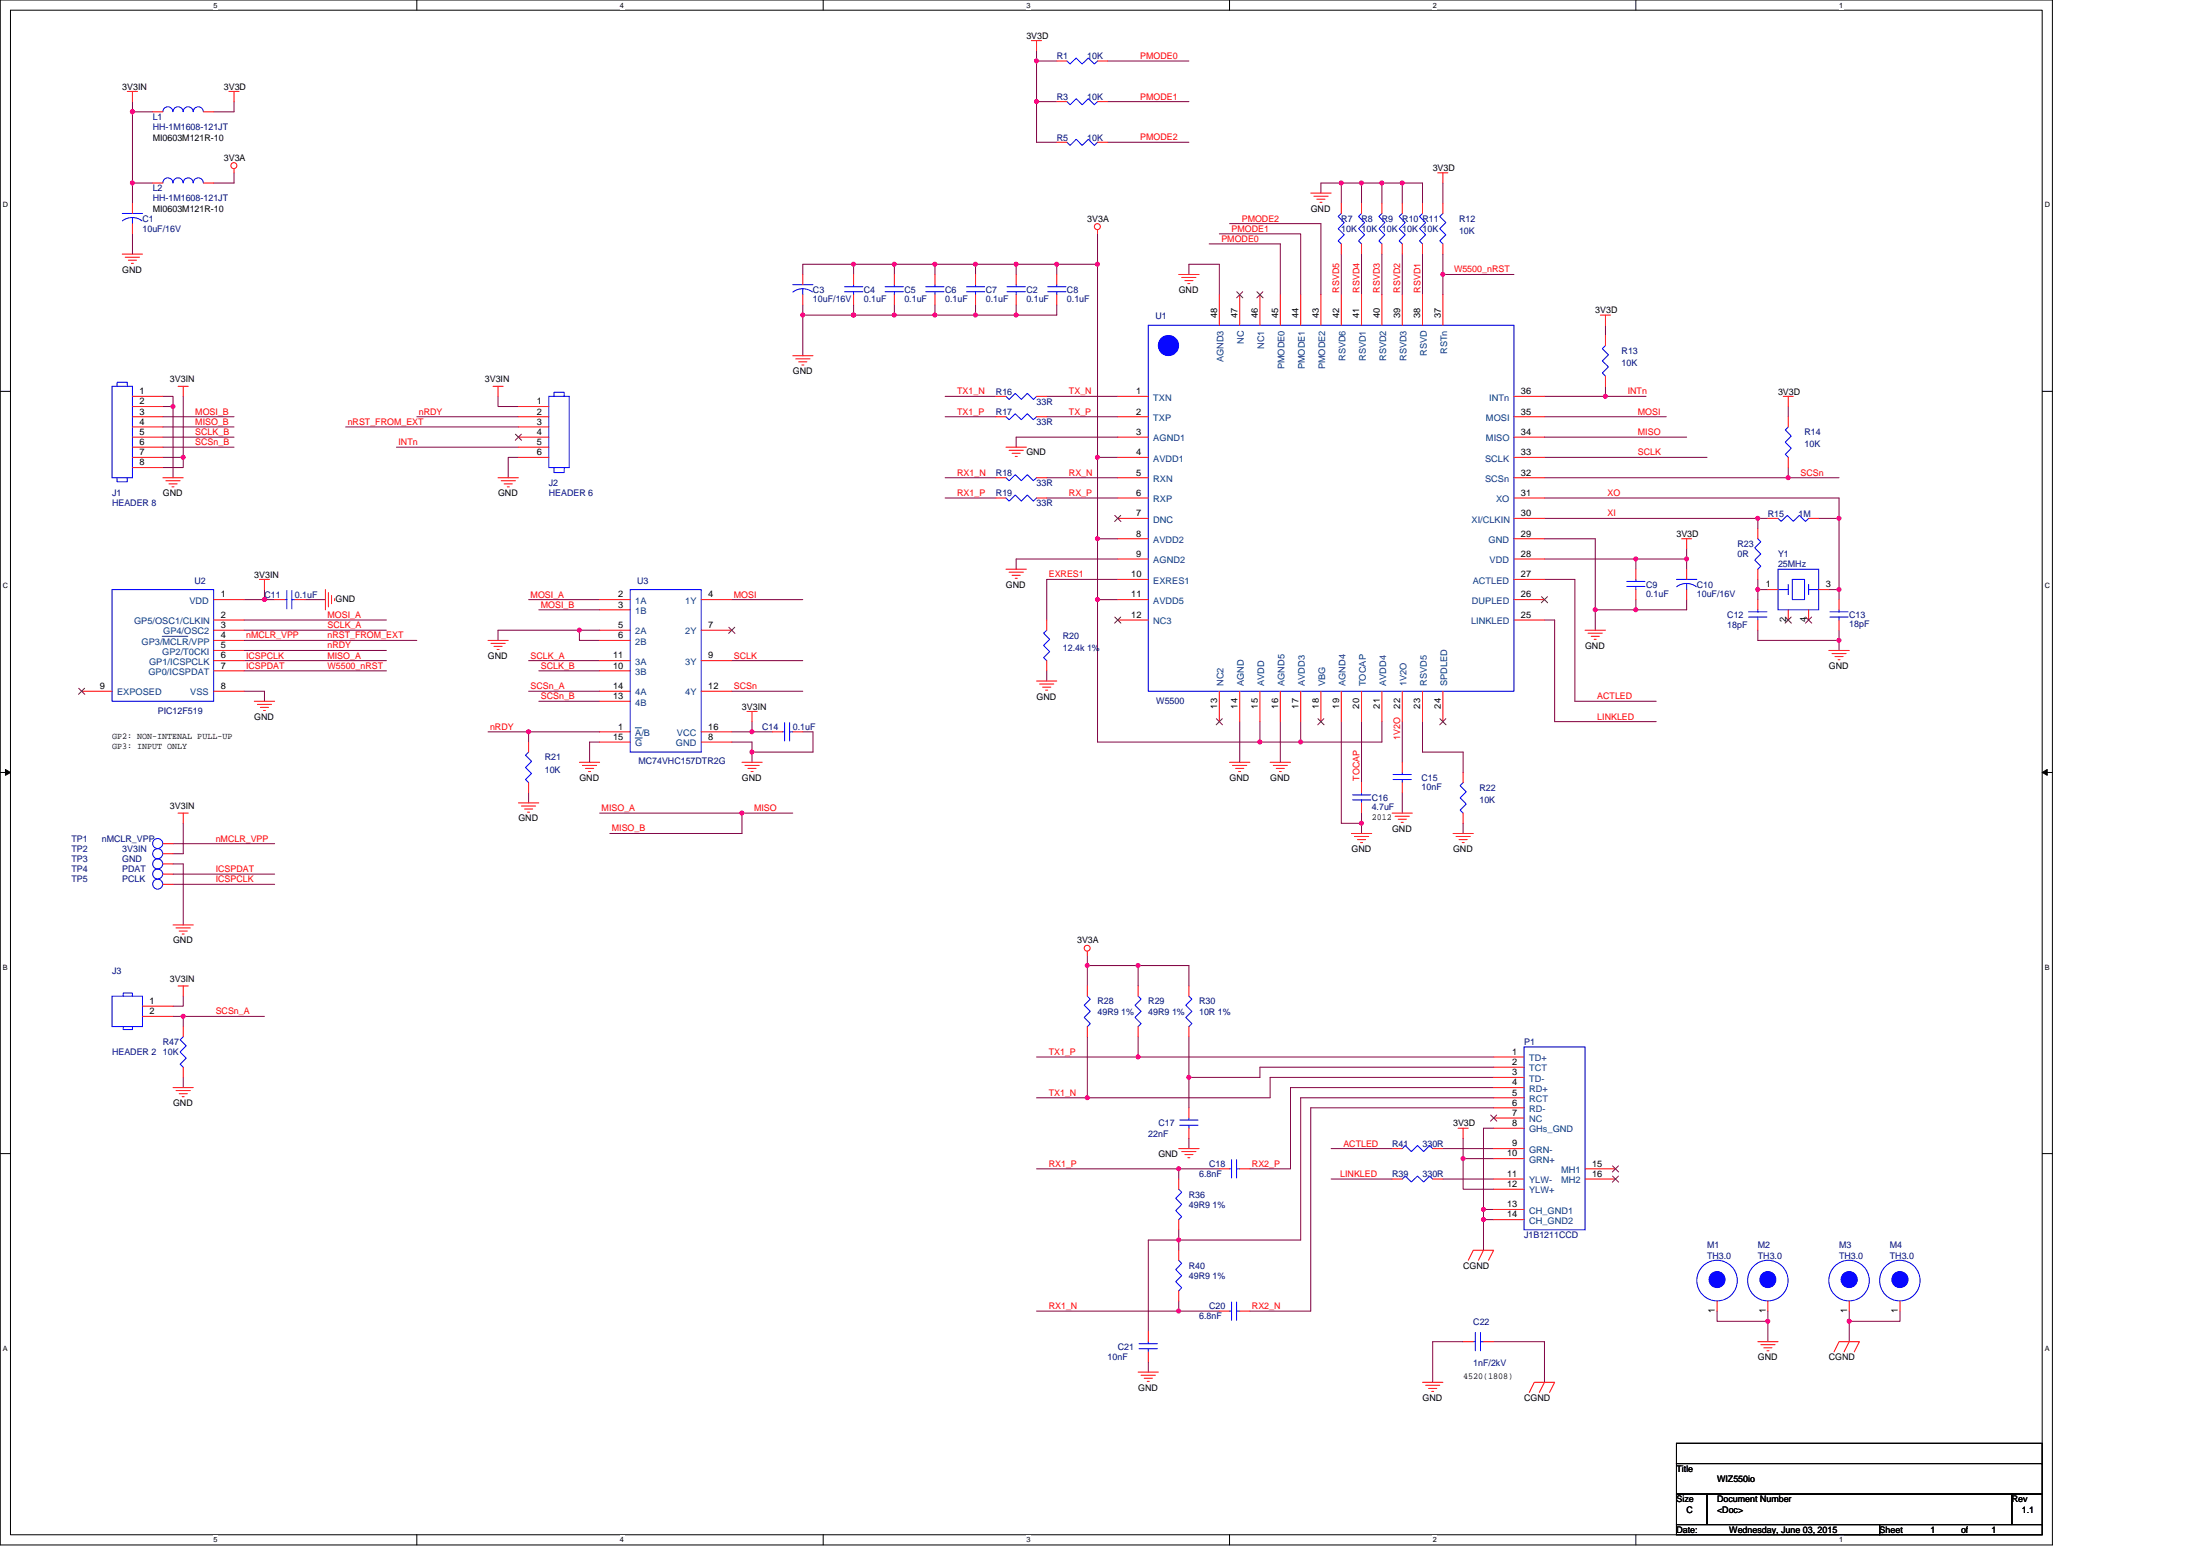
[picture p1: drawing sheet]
<svg xmlns="http://www.w3.org/2000/svg" width="297mm" height="210mm" viewBox="0 0 297 210" stroke-linecap="round" stroke-linejoin="round" font-family="sans-serif">
<path d="M0 0h277.1v208.5h-277.1zM1.4 1.4h274.3v205.7h-274.3z" fill="none" stroke="#000" stroke-width=".14"/>
<g fill="#fff">
<path d="M28.8 .1h.6v1.1h-.6z"/>
<path d="M28.8 207.3h.6v1.1h-.6z"/>
</g>
<path d="M56.3 0v1.4M56.3 207.1v1.4" fill="none" stroke="#000" stroke-width=".14"/>
<g fill="#fff">
<path d="M83.7 .1h.6v1.1h-.6z"/>
<path d="M83.7 207.3h.6v1.1h-.6z"/>
</g>
<path d="M111.1 0v1.4M111.1 207.1v1.4" fill="none" stroke="#000" stroke-width=".14"/>
<g fill="#fff">
<path d="M138.6 .1h.5v1.1h-.5z"/>
<path d="M138.6 207.3h.5v1.1h-.5z"/>
</g>
<path d="M166 0v1.4M166 207.1v1.4" fill="none" stroke="#000" stroke-width=".14"/>
<g fill="#fff">
<path d="M193.4 .1h.6v1.1h-.6z"/>
<path d="M193.4 207.3h.6v1.1h-.6z"/>
</g>
<path d="M220.9 0v1.4M220.9 207.1v1.4" fill="none" stroke="#000" stroke-width=".14"/>
<g fill="#fff">
<path d="M248.3 .1h.6v1.1h-.6z"/>
<path d="M248.3 207.3h.6v1.1h-.6z"/>
<path d="M.4 27.1h.7v1.1h-.7z"/>
<path d="M276.1 27.1h.7v1.1h-.7z"/>
<path d="M.4 78.5h.7v1.1h-.7z"/>
<path d="M276.1 78.5h.7v1.1h-.7z"/>
</g>
<path d="M0 52.8h1.4M275.7 52.8h1.4" fill="none" stroke="#000" stroke-width=".14"/>
<g fill="#fff">
<path d="M.4 130h.7v1.1h-.7z"/>
<path d="M276.1 130h.7v1.1h-.7z"/>
</g>
<path d="M0 104.2h1.4M275.7 104.2h1.4" fill="none" stroke="#000" stroke-width=".14"/>
<path d="M.7 103.8l.7 .4-.7 .4zM275.7 104.2l.7-.4v.8z" fill="#000" stroke="#000" stroke-width=".14"/>
<g fill="#fff">
<path d="M.4 181.4h.7v1.1h-.7z"/>
<path d="M276.1 181.4h.7v1.1h-.7z"/>
</g>
<path d="M0 155.7h1.4M275.7 155.7h1.4M226.4 194.8h49.3v2.7h-49.3zM226.4 197.5h49.3v4.1h-49.3zM226.4 201.6h4.1v4.1h-4.1zM226.4 205.7h27.4v1.4h-27.4zM230.5 201.6h41.1v4.1h-41.1zM253.8 205.7h21.9v1.4h-21.9zM271.6 201.6h4.1v4.1h-4.1z" fill="none" stroke="#000" stroke-width=".14"/>
<g fill="none" stroke="#800040" stroke-width=".14">
<path d="M17.9 13.7v1.4M17.9 15.1v9.6M17.9 15.1h2.7M31.6 13.7v1.4h-2.8M140 8.2h2.7M140 13.7h2.7M140 13.7v5.5h2.7M140 6.9v6.8M149.5 8.2h11M149.5 13.7h11M149.5 19.2h11M17.9 24.7v2.7"/>
<path d="M17.9 31.6v2.7M17.9 24.7h2.7M31.6 23.3v1.4h-2.8M115.2 35.7h-6.8v1.3M115.2 35.7v1.3M115.2 35.7h5.6M120.8 35.7v1.3M120.8 35.7h5.4M126.2 35.7v1.3M126.2 35.7h5.5M131.7 35.7v1.3M131.7 35.7h5.5"/>
<path d="M137.2 35.7v1.3M137.2 35.7h5.5M142.7 35.7h5.5M142.7 35.7v1.3M148.2 35.7v26M148.2 31.6v4.1M160.5 37v-1.3h4.1v4.1M163.3 32.9h9.6v6.9M164.6 31.6h11v8.2M166 30.2h12.3v9.6M181.1 24.7h2.7M181.1 24.7h-2.8v1.4"/>
<path d="M181.1 34.3v5.5M181.1 24.7v2.7M183.8 24.7h2.8M183.8 34.3v5.5M183.8 24.7v2.7M186.6 24.7h2.7M186.6 34.3v5.5M186.6 24.7v2.7M189.3 24.7h2.8v2.7M189.3 34.3v5.5M189.3 24.7v2.7M192.1 34.3v5.5"/>
<path d="M194.8 34.3v2.7M194.8 37h9.6M194.8 37v2.8M194.8 24.7v2.7M22 53.5h1.4v1.4M22 59h9.6M22 57.6h9.6M22 56.2h9.6M22 54.9h1.4M23.4 54.9v9.6M24.7 53.5v8.2M46.7 57.6h23.3"/>
<path d="M56.3 56.2h13.7M67.2 53.5v1.4h2.8M108.4 42.5h6.8M108.4 42.5v5.5M108.4 41.1v1.4M115.2 41.1v1.4M115.2 42.5h5.6M120.8 41.1v1.4M120.8 42.5h5.4M126.2 41.1v1.4M126.2 42.5h5.5M127.6 53.5h6.9"/>
<path d="M127.6 56.2h6.9M131.7 41.1v1.4M131.7 42.5h5.5M137.2 41.1v1.4M141.3 53.5h9.6M141.3 56.2h9.6M142.7 41.1v1.4h-5.5M150.9 59h-13.7v1.3M208.5 56.2h16.5M208.5 53.5h8.3M208.5 59h19.2M216.8 53.5h5.4"/>
<path d="M216.8 43.9v1.4M216.8 52.1v1.4M241.4 54.9v1.3M22 61.7h2.7M22 60.3h9.6M24.7 61.7v1.4h-2.7M35.7 79.6v1.3M53.5 60.3h16.5M70 61.7h-1.4v2.8M127.6 64.5h6.9M127.6 67.2h6.9M141.3 67.2h9.6"/>
<path d="M141.3 64.5h9.6M148.2 61.7v11M148.2 61.7h2.7M148.2 72.7h2.7M148.2 72.7v8.2M150.9 78.2h-9.6v5.5M150.9 75.4h-13.7v1.4M208.5 67.2h39.8v2.8M208.5 61.7h22M208.5 70h28.8v1.3M208.5 75.4h12.4M208.5 64.5h32.9"/>
<path d="M208.5 72.7h6.9v9.6M208.5 78.2h4.1v16.4h11M220.9 75.4v1.4M220.9 75.4h6.8M227.7 75.4v1.4M227.7 74.1v1.3M237.3 70h1.4M237.3 79.6v1.3M237.3 79.6h1.4M237.3 78.2v1.4M241.4 64.5h6.9M241.4 63.1v1.4"/>
<path d="M245.6 70h2.7M246.9 79.6h1.4M248.3 79.6v1.3M248.3 70v9.6M33 93.3h2.7v1.3M33 80.9h2.7M33 86.4h23.3M33 83.7h19.2M33 85h19.2M33 87.8h19.2M33 90.5h19.2M33 89.2h19.2"/>
<path d="M35.7 80.9h1.4M41.2 80.9h2.7M65.9 98.8h5.5v1.3M71.4 89.2h9.6M71.4 80.9h9.6M71.4 98.8h9.6M71.4 93.3h9.6M72.7 82.3h8.3M72.7 90.5h8.3M72.7 94.6h8.3M78.2 85h2.8M81 86.4h-2.8v-1.4h-11v1.4"/>
<path d="M98.8 98.8h2.7M98.8 80.9h9.6M98.8 89.2h9.6M98.8 93.3h9.6M101.5 98.8h2.8M101.5 97.4v1.4M108.4 98.8h1.4v2.7h-8.3M141.3 90.5v1.4M148.2 80.9v19.2h21.9M148.2 80.9h2.7M167.4 97.4v5.5M170.1 97.4v2.7"/>
<path d="M172.9 97.4v5.5M175.6 97.4v2.7M181.1 97.4v13.7h2.7M183.8 97.4v8.2M186.6 97.4v2.7h-11M189.3 97.4v5.5M192.1 97.4v4.1h5.4v2.7M208.5 83.7h1.4v13.7h13.7M215.4 82.3h5.5M215.4 82.3v2.7M220.9 80.9v1.4M227.7 80.9v1.4h-6.8"/>
<path d="M237.3 85v1.4h11M248.3 85v2.8M23.4 119.3h13.7M23.4 116.6h1.3v8.2M23.4 113.9h13.7M23.4 118h13.7M24.7 111.1v4.1h-1.3M71.4 107v1.4M81 100.1h-1.4v2.8M81 109.7h19.2M98.8 100.1h2.7v1.4M100.2 109.7v2.8h-17.9"/>
<path d="M100.2 109.7h6.8M101.5 101.5v1.4M170.1 100.1h5.5M183.8 109.7v1.4M183.8 111.1v1.4M189.3 107v2.7M197.5 111.1v1.4M23.4 137.2h1.3M24.7 137.2v1.3M24.7 137.2h11M24.7 134.4v1.4h-1.3M146.8 128.9v1.4"/>
<path d="M146.8 139.9v8.2M146.8 130.3v2.8M146.8 130.3h6.9M153.7 139.9v2.7M153.7 130.3v2.8M153.7 130.3h6.8v2.8M160.5 139.9v5.5M24.7 145.4v1.4M140 148.1h6.8M140 142.6h13.7M140 157.7h19.1M153.7 142.6h48"/>
<path d="M159.1 157.7h5.5M159.1 157.7v1.4M160.5 145.4v4.1M160.5 153.6v1.4M179.7 159.1h8.3M179.7 155h8.3M194.8 159.1h6.9M194.8 155h6.9M197.5 153.6v2.8h4.2M197.5 156.4v4.1h4.2M201.7 145.4h-30.2v2.7h-24.7M201.7 146.8h-27.5v10.9h-5.4"/>
<path d="M201.7 149.5h-24.7v27.4h-8.2M201.7 148.1h-26.1v19.2h-16.5M201.7 144h-31.6v1.4h-9.6M201.7 152.3h-1.4v10.9M140 176.9h19.1M159.1 176.9h5.5M159.1 167.3v1.4M159.1 175.6v1.3M159.1 167.3h-4.1v12.4M159.1 166v1.3M200.3 163.2v1.4M200.3 164.6v4.1"/>
<path d="M200.3 163.2h1.4M200.3 164.6h1.4M231.8 176.9v1.4h6.9v2.8M238.7 176.9v1.4M249.7 176.9v1.4M256.5 176.9v1.4h-6.8v2.8M155 183.8v1.4M197.5 181.1h-4.1v5.4M201.7 181.1h6.8v5.4"/>
</g>
<g fill="#f0f" stroke="#f0f" stroke-width=".14">
<circle cx="153.7" cy="142.6" r=".27"/>
<circle cx="159.1" cy="167.3" r=".27"/>
<circle cx="160.5" cy="145.4" r=".27"/>
<circle cx="146.8" cy="148.1" r=".27"/>
<circle cx="153.7" cy="130.3" r=".27"/>
<circle cx="146.8" cy="130.3" r=".27"/>
<circle cx="159.1" cy="157.7" r=".27"/>
<circle cx="159.1" cy="176.9" r=".27"/>
<circle cx="23.4" cy="54.9" r=".27"/>
<circle cx="24.7" cy="61.7" r=".27"/>
<circle cx="17.9" cy="15.1" r=".27"/>
<circle cx="17.9" cy="24.7" r=".27"/>
<circle cx="100.2" cy="109.7" r=".27"/>
<circle cx="35.7" cy="80.9" r=".27"/>
<circle cx="71.4" cy="98.8" r=".27"/>
<circle cx="101.5" cy="98.8" r=".27"/>
<circle cx="101.5" cy="101.5" r=".27"/>
<circle cx="189.3" cy="24.7" r=".27"/>
<circle cx="186.6" cy="24.7" r=".27"/>
<circle cx="181.1" cy="24.7" r=".27"/>
<circle cx="183.8" cy="111.1" r=".27"/>
<circle cx="183.8" cy="24.7" r=".27"/>
<circle cx="216.8" cy="53.5" r=".27"/>
<circle cx="237.3" cy="69.9" r=".27"/>
<circle cx="248.3" cy="69.9" r=".27"/>
<circle cx="248.3" cy="86.4" r=".27"/>
<circle cx="215.4" cy="82.3" r=".27"/>
<circle cx="148.2" cy="80.9" r=".27"/>
<circle cx="148.2" cy="61.7" r=".27"/>
<circle cx="194.8" cy="37" r=".27"/>
<circle cx="115.2" cy="42.5" r=".27"/>
<circle cx="108.4" cy="42.5" r=".27"/>
<circle cx="137.2" cy="42.5" r=".27"/>
<circle cx="126.2" cy="42.5" r=".27"/>
<circle cx="120.7" cy="42.5" r=".27"/>
<circle cx="137.2" cy="35.7" r=".27"/>
<circle cx="126.2" cy="35.7" r=".27"/>
<circle cx="120.7" cy="35.7" r=".27"/>
<circle cx="115.2" cy="35.7" r=".27"/>
<circle cx="170.1" cy="100.1" r=".27"/>
<circle cx="148.2" cy="72.7" r=".27"/>
<circle cx="131.7" cy="42.5" r=".27"/>
<circle cx="131.7" cy="35.7" r=".27"/>
<circle cx="220.9" cy="82.3" r=".27"/>
<circle cx="148.2" cy="35.7" r=".27"/>
<circle cx="241.4" cy="64.5" r=".27"/>
<circle cx="248.3" cy="79.6" r=".27"/>
<circle cx="175.6" cy="100.1" r=".27"/>
<circle cx="142.7" cy="35.7" r=".27"/>
<circle cx="227.7" cy="75.4" r=".27"/>
<circle cx="220.9" cy="75.4" r=".27"/>
<circle cx="139.9" cy="13.7" r=".27"/>
<circle cx="200.3" cy="163.2" r=".27"/>
<circle cx="200.3" cy="164.6" r=".27"/>
<circle cx="197.5" cy="156.3" r=".27"/>
<circle cx="24.7" cy="137.1" r=".27"/>
<circle cx="238.7" cy="178.3" r=".27"/>
<circle cx="249.7" cy="178.3" r=".27"/>
<circle cx="78.2" cy="85" r=".27"/>
<circle cx="139.9" cy="8.2" r=".27"/>
<circle cx="237.3" cy="79.6" r=".27"/>
</g>
<g fill="none" stroke="#f00" stroke-width=".14">
<path d="M17.2 12.3h1.4M17.9 12.3v1.4M20.6 15.1h1.4M27.5 15.1h1.3M30.9 12.3h1.4M31.6 12.3v1.4M139.3 5.5h1.3M140 5.5v1.4M142.7 19.2h1.4M142.7 13.7h1.4M142.7 8.2h1.4M148.2 19.2h1.3"/>
<path d="M148.2 13.7h1.3M148.2 8.2h1.3M16.5 34.3h2.7M16.9 34.7h1.9M17.3 35.1h1.1M17.7 35.5h.3M17.9 27.4v1.4M17.9 30.2v1.4M20.6 24.7h1.4M27.5 24.7h1.3M31.6 22.8v.5M108.4 37v1.4"/>
<path d="M108.4 39.8v1.3M115.2 37v1.4M115.2 39.8v1.3M120.8 37v1.4M120.8 39.8v1.3M126.2 37v1.4M126.2 39.8v1.3M131.7 37v1.4M131.7 39.8v1.3M137.2 37v1.4M137.2 39.8v1.3M142.7 37v1.4"/>
<path d="M142.7 39.8v1.3M148.2 31v.6M159.1 37h2.8M159.6 37.4h1.9M160 37.9h1.1M160.4 38.3h.3M164.6 39.8v4.1M167.4 39.8v4.1M170.1 39.8v4.1M172.9 39.8v4.1M175.6 39.8v4.1M177 26.1h2.7"/>
<path d="M177.4 26.5h1.9M177.8 26.9h1.1M178.2 27.3h.3M178.3 39.8v4.1M181.1 32.9v1.4M181.1 27.4v1.4M181.1 39.8v4.1M183.8 32.9v1.4M183.8 27.4v1.4M183.8 39.8v4.1M186.6 32.9v1.4M186.6 27.4v1.4"/>
<path d="M186.6 39.8v4.1M189.3 39.8v4.1M189.3 32.9v1.4M189.3 27.4v1.4M192.1 32.9v1.4M192.1 27.4v1.4M192.1 39.8v4.1M194.1 23.3h1.4M194.8 23.3v1.4M194.8 39.8v4.1M194.8 32.9v1.4M194.8 27.4v1.4"/>
<path d="M17.9 53.5h4.1M17.9 54.9h4.1M17.9 56.2h4.1M17.9 57.6h4.1M17.9 59h4.1M24 52.1h1.4M24.7 52.1v1.4M66.6 52.1h1.3M67.2 52.1v1.4M70 54.9h4.1M70 56.2h4.1M70 57.6h4.1"/>
<path d="M70 59h4.1M107 48h2.8M107.4 48.4h2M107.8 48.8h1.1M108.3 49.3h.2M134.5 53.5h1.3M134.5 56.2h1.3M140 53.5h1.3M140 56.2h1.3M150.9 53.5h4.1M150.9 56.2h4.1M150.9 59h4.1"/>
<path d="M204.4 59h4.1M204.4 56.2h4.1M204.4 53.5h4.1M216.1 42.5h1.3M216.8 42.5v1.4M216.8 50.8v1.3M216.8 45.3v1.3M240.8 53.5h1.3M241.4 53.5v1.4M241.4 56.2v1.4M17.9 60.3h4.1M17.9 61.7h4.1"/>
<path d="M17.9 63.1h4.1M22 64.5h2.7M22.4 64.9h1.9M22.8 65.3h1.1M23.2 65.7h.3M35 78.2h1.4M35.7 78.2v1.4M43.9 79.6v2.7M44.3 80v1.9M67.2 64.5h2.8M67.7 64.9h1.9M68.1 65.3h1.1"/>
<path d="M68.5 65.7h.3M70 60.3h4.1M70 61.7h4.1M134.5 64.5h1.3M134.5 67.2h1.3M135.8 60.3h2.8M135.8 76.8h2.8M136.2 60.8h2M136.2 77.2h2M136.6 61.2h1.1M136.6 77.6h1.1M137.1 61.6h.2"/>
<path d="M137.1 78h.2M140 64.5h1.3M140 67.2h1.3M150.9 61.7h4.1M150.9 64.5h4.1M150.9 67.2h4.1M150.9 70h4.1M150.9 72.7h4.1M150.9 75.4h4.1M150.9 78.2h4.1M204.4 78.2h4.1M204.4 75.4h4.1"/>
<path d="M204.4 72.7h4.1M204.4 70h4.1M204.4 67.2h4.1M204.4 64.5h4.1M204.4 61.7h4.1M220.9 76.8v1.4M220.9 79.6v1.3M227.1 72.7h1.3M227.7 72.7v1.4M227.7 76.8v1.4M227.7 79.6v1.3M237.3 71.3v1.4"/>
<path d="M237.3 76.8v1.4M238.7 79.6h1.4M238.7 70h1.4M241.4 61.7v1.4M244.2 70h1.4M245.6 79.6h1.3M11 93.3h4.1M28.8 80.9h4.2M28.8 83.7h4.2M28.8 85h4.2M28.8 86.4h4.2M28.8 87.8h4.2"/>
<path d="M28.8 89.2h4.2M28.8 90.5h4.2M28.8 93.3h4.2M34.3 94.6h2.8M34.8 95.1h1.9M35.2 95.5h1.1M35.6 95.9h.2M37.1 80.9h1.4M39.8 80.9h1.4M44.8 80.4v1.1M45.2 80.8v.3M65.9 86.4h2.7"/>
<path d="M66.3 86.8h1.9M66.7 87.2h1.1M67.1 87.7h.3M81 98.8h4.1M81 80.9h4.1M81 82.3h4.1M81 85h4.1M81 86.4h4.1M81 90.5h4.1M81 89.2h4.1M81 94.6h4.1M81 93.3h4.1"/>
<path d="M94.7 80.9h4.1M94.7 85h4.1M94.7 89.2h4.1M94.7 93.3h4.1M94.7 98.8h4.1M100.9 96h1.3M101.5 96v1.4M104.3 98.8h1.4M107 98.8h1.4M140 91.9h2.7M140.4 92.3h1.9M140.8 92.7h1.1"/>
<path d="M141.2 93.1h.3M141.3 89.2v1.3M141.3 83.7v1.3M150.9 80.9h4.1M150.9 83.7h4.1M164.6 93.3v4.1M167.4 93.3v4.1M170.1 93.3v4.1M172.9 93.3v4.1M175.6 93.3v4.1M178.3 93.3v4.1M181.1 93.3v4.1"/>
<path d="M183.8 93.3v4.1M186.6 93.3v4.1M189.3 93.3v4.1M192.1 93.3v4.1M194.8 93.3v4.1M204.4 83.7h4.1M204.4 80.9h4.1M214 85h2.8M214.4 85.4h1.9M214.8 85.9h1.1M215.2 86.3h.3M237.3 80.9v1.4"/>
<path d="M237.3 83.7v1.3M241.4 82.3v1.4M244.2 82.3v1.4M246.9 87.8h2.8M247.4 88.2h1.9M247.8 88.6h1.1M248.2 89h.2M248.3 80.9v1.4M248.3 83.7v1.3M22 116.6h1.4M22 118h1.4M22 119.3h1.4"/>
<path d="M22 113.9h1.4M22 115.2h1.4M24 109.7h1.4M24.7 109.7v1.4M70 108.4h2.7M70.4 108.8h1.9M70.8 109.2h1.1M71.2 109.6h.3M71.4 105.6v1.4M71.4 100.1v1.4M78.2 102.9h2.8M78.6 103.3h2"/>
<path d="M79.1 103.7h1.1M79.5 104.1h.2M81 100.1h4.1M94.7 100.1h4.1M100.2 102.9h2.7M100.6 103.3h1.9M101 103.7h1.1M101.4 104.1h.3M166 102.9h2.8M166.4 103.3h1.9M166.8 103.7h1.1M167.2 104.1h.3"/>
<path d="M171.5 102.9h2.7M171.9 103.3h1.9M172.3 103.7h1.1M172.7 104.1h.3M182.5 112.5h2.7M182.9 112.9h1.9M183.3 113.3h1.1M183.7 113.7h.3M183.8 105.6v1.4M183.8 108.4v1.3M188 109.7h2.7M188.4 110.2h1.9"/>
<path d="M188.8 110.6h1.1M189.2 111h.3M189.3 102.9v1.3M189.3 105.6v1.4M196.2 112.5h2.7M196.6 112.9h1.9M197 113.3h1.1M197.4 113.7h.3M197.5 109.7v1.4M197.5 104.2v1.4M19.2 135.8h4.2M19.2 137.2h4.2"/>
<path d="M23.4 124.8h2.7M23.8 125.2h1.9M24 133.1h1.4M24.2 125.6h1.1M24.6 126h.3M24.7 133.1v1.3M24.7 138.5v1.4M146.8 128.4v.5M146.8 133.1v1.3M146.8 138.5v1.4M153.7 133.1v1.3M153.7 138.5v1.4"/>
<path d="M160.5 133.1v1.3M160.5 138.5v1.4M23.4 146.8h2.7M23.8 147.2h1.9M24.2 147.6h1.1M24.6 148h.3M24.7 144v1.4M159.1 155h2.8M159.1 159.1v1.4M159.6 155.4h1.9M160 155.8h1.1M160.4 156.2h.3"/>
<path d="M160.5 149.5v1.4M160.5 152.3v1.3M164.6 157.7h1.4M167.4 157.7h1.4M188 159.1h1.3M188 155h1.3M193.4 159.1h1.4M193.4 155h1.4M196.9 152.3h1.3M197.5 152.3v1.3M201.7 142.6h4.1M201.7 144h4.1"/>
<path d="M201.7 145.4h4.1M201.7 146.8h4.1M201.7 148.1h4.1M201.7 149.5h4.1M201.7 150.9h4.1M201.7 152.3h4.1M201.7 159.1h4.1M201.7 156.4h4.1M201.7 155h4.1M214 157.7h4.1M214 159.1h4.1M155 179.7v1.4"/>
<path d="M159.1 164.6v1.4M159.1 168.7v1.4M159.1 174.2v1.4M164.6 176.9h1.4M167.4 176.9h1.4M198.2 170.1l.7-1.4h2.8l-.7 1.4M200.3 168.7l-.7 1.4M201.7 160.5h4.1M201.7 163.2h4.1M201.7 164.6h4.1M231.8 175.6v1.3M238.7 175.6v1.3"/>
<path d="M249.7 175.6v1.3M256.5 175.6v1.3M153.7 185.2h2.7M154.1 185.6h1.9M154.5 186h1.1M154.9 186.4h.3M155 182.4v1.4M192.1 186.5h2.7M192.5 186.9h1.9M192.9 187.4h1.1M193.3 187.8h.3M197.5 181.1h1.4"/>
<path d="M200.3 181.1h1.4M206.5 187.9l.7-1.4h2.7l-.7 1.4M208.5 186.5l-.7 1.4M237.3 181.1h2.8M237.7 181.5h2M238.1 181.9h1.1M238.6 182.3h.2M247.6 182.4l.7-1.3h2.8l-.7 1.3M249.7 181.1l-.7 1.3"/>
<circle cx="31.6" cy="22.3" r=".4"/>
<circle cx="148.2" cy="30.6" r=".4"/>
<circle cx="146.8" cy="128" r=".4"/>
</g>
<g fill="none" stroke="#00f" stroke-width=".14">
<path d="M22 15.1a.69 .69 0 0 1 .7-.7 .69 .69 0 0 1 .7 .7 .68 .68 0 0 1 .6-.7 .68 .68 0 0 1 .7 .7M24.7 15.1a.67 .67 0 0 1 .7-.7 .67 .67 0 0 1 .7 .7M26.1 15.1a.68 .68 0 0 1 .7-.7 .68 .68 0 0 1 .6 .7M144.1 19.2l.4 .4 .8-.8 .8 .8 .8-.8 .9 .8 .4-.4M144.1 13.7l.4 .4 .8-.8 .8 .8 .8-.8 .9 .8 .4-.4M144.1 8.2l.4 .4 .8-.8 .8 .8 .8-.8 .9 .8 .4-.4M16.5 28.8h2.7M16.5 29.8a2.15 2.15 0 0 1 1.4-.4 2.14 2.14 0 0 1 1.3 .4M17.9 29.4v.8M22 24.7a.69 .69 0 0 1 .7-.7 .69 .69 0 0 1 .7 .7 .68 .68 0 0 1 .6-.7 .68 .68 0 0 1 .7 .7M24.7 24.7a.67 .67 0 0 1 .7-.7 .67 .67 0 0 1 .7 .7M26.1 24.7a.68 .68 0 0 1 .7-.7 .68 .68 0 0 1 .6 .7"/>
<path d="M107 38.4h2.8M107.1 39.4a2.14 2.14 0 0 1 1.3-.4 2.14 2.14 0 0 1 1.3 .4M108.4 39v.8M114 39.4h2.5M114 38.7h2.5M115.2 38.4v.3M115.2 39.4v.4M119.5 39.4h2.5M119.5 38.7h2.5M120.8 38.4v.3M120.8 39.4v.4M125 39.4h2.5"/>
<path d="M125 38.7h2.5M126.2 38.4v.3M126.2 39.4v.4M130.5 39.4h2.4M130.5 38.7h2.4M131.7 38.4v.3M131.7 39.4v.4M136 39.4h2.4M136 38.7h2.4M137.2 38.4v.3M137.2 39.4v.4M141.5 39.4h2.4"/>
<path d="M141.5 38.7h2.4M142.7 38.4v.3M142.7 39.4v.4M181.1 28.8l-.4 .4 .8 .8-.8 .9 .8 .8-.8 .8 .4 .4M183.8 28.8l-.4 .4 .9 .8-.9 .9 .9 .8-.9 .8 .4 .4M186.6 28.8l-.4 .4 .8 .8-.8 .9 .8 .8-.8 .8 .4 .4M189.3 28.8l-.4 .4 .8 .8-.8 .9 .8 .8-.8 .8 .4 .4M192.1 28.8l-.4 .4 .8 .8-.8 .9 .8 .8-.8 .8 .4 .4M194.8 28.8l-.4 .4 .8 .8-.8 .9 .8 .8-.8 .8 .4 .4M15.1 52.1h2.8v12.4h-2.8zM15.8 52.1v-.5h1.4v.5M74.1 53.5h2.8v9.6h-2.8z"/>
<path d="M74.8 53.5v-.6h1.4v.6M135.8 53.5l.4 .4 .9-.8 .8 .8 .8-.8 .8 .8 .5-.4M135.8 56.2l.4 .4 .9-.8 .8 .8 .8-.8 .8 .8 .5-.4M155 43.9h49.4v49.4h-49.4zM216.8 46.6l-.5 .5 .9 .8-.9 .8 .9 .8-.9 .8 .5 .5M241.4 57.6l-.4 .4 .8 .8-.8 .9 .8 .8-.8 .8 .4 .4M15.1 79.6h13.7v15h-13.7zM15.8 64.5v.5h1.4v-.5M38.7 79.7v2.5M39.4 79.7v2.5M74.8 63.1v.7h1.4v-.7M85.1 79.6h9.6v21.9h-9.6z"/>
<path d="M135.8 64.5l.4 .4 .9-.8 .8 .8 .8-.8 .8 .8 .5-.4M135.8 67.2l.4 .4 .9-.8 .8 .8 .8-.8 .8 .8 .5-.4M219.6 79.1h2.5M219.6 78.5h2.5M220.9 78.2v.3M220.9 79.1v.5M226.4 78.2h2.7M226.4 79.2a2.22 2.22 0 0 1 2.6 0M227.7 78.7v.9M237.3 72.7l.4 .4-.8 .8 .8 .9-.8 .8 .8 .8-.4 .4M240.1 70l.4 .4 .8-.8 .8 .8 .8-.8 .9 .8 .4-.4M240.1 79.6h1.3"/>
<path d="M240.1 76.8h5.5v5.5h-5.5zM241.4 78.9v1.3M242 78.2h1.6v2.7h-1.6zM244.2 78.9v1.3M244.2 79.6h1.4M38.5 80.9h.2M39.4 80.9h.4M105.7 98.8h.2M105.9 97.5v2.5M106.6 98.8h.4M106.6 97.5v2.5M141.3 85l-.4 .4 .8 .9-.8 .8 .8 .8-.8 .9 .4 .4"/>
<path d="M236.1 83.3h2.5M236.1 82.6h2.5M237.3 82.3v.3M237.3 83.3v.4M247.1 83.3h2.4M247.1 82.6h2.4M248.3 82.3v.3M248.3 83.3v.4M71.4 101.5l-.5 .4 .9 .8-.9 .9 .9 .8-.9 .8 .5 .4M182.6 107.9h2.5M182.6 107.3h2.5M183.8 107v.3"/>
<path d="M183.8 107.9v.5M188.1 105.2h2.5M188.1 104.5h2.5M189.3 104.2v.3M189.3 105.2v.4M197.5 105.6l-.4 .4 .9 .8-.9 .9 .9 .8-.9 .8 .4 .4M15.1 134.4h4.1v4.1h-4.1zM16.6 138.5v.4h1.3v-.4M16.6 134.4v-.4h1.3v.4M24.7 139.9l-.4 .4 .8 .8-.8 .9 .8 .8-.8 .8 .4 .4M146.8 134.4l.4 .4-.8 .9 .8 .8-.8 .8 .8 .8-.4 .4M153.7 134.4l.4 .4-.9 .9 .9 .8-.9 .8 .9 .8-.4 .4"/>
<path d="M160.5 134.4l.4 .4-.8 .9 .8 .8-.8 .8 .8 .8-.4 .4M159.3 151.8h2.5M159.3 151.2h2.5M160.5 150.9v.3M160.5 151.8v.5M166 157.7h.3M166.3 156.5v2.5M167 157.7h.4M167 156.5v2.5M189.3 159.1l.4-.4 .9 .8 .8-.8 .8 .8 .8-.8 .4 .4M189.3 155l.4-.4 .9 .8 .8-.8 .8 .8 .8-.8 .4 .4M205.8 141.3h8.2v24.7h-8.2z"/>
<path d="M159.1 160.5l.5 .4-.9 .8 .9 .8-.9 .9 .9 .8-.5 .4M159.1 170.1l.5 .4-.9 .8 .9 .8-.9 .9 .9 .8-.5 .4M166 176.9h.3M166.3 175.7v2.5M167 176.9h.4M167 175.7v2.5M199.2 179.8v2.5M199.9 179.8v2.5M153.8 182h2.5M153.8 181.3h2.5M155 181.1v.2M155 182v.4"/>
<path d="M198.9 181.1h.3M199.9 181.1h.4"/>
<circle cx="21.3" cy="113.8" r=".68"/>
<circle cx="21.3" cy="116.6" r=".68"/>
<circle cx="21.3" cy="119.3" r=".68"/>
<circle cx="21.3" cy="115.2" r=".68"/>
<circle cx="21.3" cy="118" r=".67"/>
<circle cx="231.8" cy="172.8" r="2.74"/>
<circle cx="238.7" cy="172.8" r="2.74"/>
<circle cx="249.7" cy="172.8" r="2.74"/>
<circle cx="256.5" cy="172.8" r="2.74"/>
</g>
<g fill="#00f" stroke="#00f" stroke-width=".14">
<circle cx="249.7" cy="172.7" r="1.09"/>
<circle cx="238.7" cy="172.7" r="1.08"/>
<circle cx="256.5" cy="172.7" r="1.09"/>
<circle cx="157.8" cy="46.6" r="1.36"/>
<circle cx="231.8" cy="172.7" r="1.08"/>
</g>
<path d="M21.9 85.9h3.5M85.8 98.2h.8M85.8 99.6h.9" fill="none" stroke="#004080" stroke-width=".14"/>
<g fill="none" stroke="#804000" stroke-width=".14">
<path d="M167 39.4l.8 .8M167.8 39.4l-.8 .8M169.7 39.4l.8 .8M170.5 39.4l-.8 .8M69.6 58.6l.8 .8M70.4 58.6l-.8 .8M150.5 69.6l.8 .8M151.3 69.6l-.8 .8M10.6 92.9l.8 .8M11.4 92.9l-.8 .8M98.4 84.6l.8 .9M99.2 84.6l-.8 .9"/>
<path d="M150.5 83.3l.8 .8M151.3 83.3l-.8 .8M164.2 97l.9 .8M165 97l-.8 .8M177.9 97l.9 .8M178.7 97l-.8 .8M194.4 97l.8 .8M195.2 97l-.8 .8M208.1 80.5l.9 .8M208.9 80.5l-.8 .8M241 83.3l.9 .8M241.8 83.3l-.8 .8"/>
<path d="M243.8 83.3l.8 .8M244.6 83.3l-.8 .8M201.3 150.5l.8 .8M202.1 150.5l-.9 .8M217.7 157.3l.8 .9M217.7 158.7l.8 .8M218.5 157.3l-.8 .9M218.5 158.7l-.8 .8"/>
</g>
<g font-size="1.2">
<text x="138.6" y="5.2">3V3D</text>
<text x="16.5" y="12.1">3V3IN</text>
<text x="30.2" y="12.1">3V3D</text>
<text x="20.6" y="19">MI0603M121R-10</text>
<text x="30.2" y="21.7">3V3A</text>
<text x="193.4" y="23.1">3V3D</text>
<text x="20.6" y="28.6">MI0603M121R-10</text>
<text x="146.8" y="29.9">3V3A</text>
<text x="177" y="28.6">GND</text>
<text x="16.5" y="36.8">GND</text>
<text x="159.1" y="39.5">GND</text>
<text x="164.3" y="42.9" transform="rotate(-90 164.3 42.9)">48</text>
<text x="167.1" y="42.9" transform="rotate(-90 167.1 42.9)">47</text>
<text x="169.8" y="42.9" transform="rotate(-90 169.8 42.9)">46</text>
<text x="172.6" y="42.9" transform="rotate(-90 172.6 42.9)">45</text>
<text x="175.3" y="42.9" transform="rotate(-90 175.3 42.9)">44</text>
<text x="178.1" y="42.9" transform="rotate(-90 178.1 42.9)">43</text>
<text x="180.8" y="42.9" transform="rotate(-90 180.8 42.9)">42</text>
<text x="183.5" y="42.9" transform="rotate(-90 183.5 42.9)">41</text>
<text x="186.3" y="42.9" transform="rotate(-90 186.3 42.9)">40</text>
<text x="189" y="42.9" transform="rotate(-90 189 42.9)">39</text>
<text x="191.8" y="42.9" transform="rotate(-90 191.8 42.9)">38</text>
<text x="194.5" y="42.9" transform="rotate(-90 194.5 42.9)">37</text>
<text x="215.4" y="42.3">3V3D</text>
<text x="18.8" y="53.2">1</text>
<text x="22.9" y="51.6">3V3IN</text>
<text x="65.5" y="51.6">3V3IN</text>
<text x="107" y="50.5">GND</text>
<text x="153.4" y="53.2">1</text>
<text x="205.4" y="53.2">36</text>
<text x="240.1" y="53.3">3V3D</text>
<text x="18.8" y="54.6">2</text>
<text x="18.8" y="55.9">3</text>
<text x="18.8" y="57.3">4</text>
<text x="18.8" y="58.7">5</text>
<text x="72.5" y="54.6">1</text>
<text x="72.5" y="55.9">2</text>
<text x="72.5" y="57.3">3</text>
<text x="72.5" y="58.7">4</text>
<text x="153.4" y="55.9">2</text>
<text x="153.4" y="58.7">3</text>
<text x="205.4" y="58.7">34</text>
<text x="205.4" y="55.9">35</text>
<text x="18.8" y="60">6</text>
<text x="18.8" y="61.4">7</text>
<text x="18.8" y="62.8">8</text>
<text x="72.5" y="60">5</text>
<text x="72.5" y="61.4">6</text>
<text x="138.6" y="61.5">GND</text>
<text x="153.4" y="61.4">4</text>
<text x="153.4" y="64.2">5</text>
<text x="205.4" y="64.2">32</text>
<text x="205.4" y="61.4">33</text>
<text x="22" y="67">GND</text>
<text x="67.2" y="67">GND</text>
<text x="153.4" y="66.9">6</text>
<text x="153.4" y="69.7">7</text>
<text x="205.4" y="66.9">31</text>
<text x="205.4" y="69.7">30</text>
<text x="34.3" y="77.9">3V3IN</text>
<text x="152.7" y="77.9">10</text>
<text x="153.4" y="72.4">8</text>
<text x="153.4" y="75.1">9</text>
<text x="205.4" y="77.9">27</text>
<text x="205.4" y="72.4">29</text>
<text x="205.4" y="75.1">28</text>
<text x="226.4" y="72.5">3V3D</text>
<text x="29.8" y="83.4">2</text>
<text x="29.8" y="80.6">1</text>
<text x="45.3" y="81.2">GND</text>
<text x="83.5" y="80.6">2</text>
<text x="83.5" y="82">3</text>
<text x="95.6" y="80.6">4</text>
<text x="135.8" y="79.3">GND</text>
<text x="152.7" y="80.6">11</text>
<text x="152.7" y="83.4">12</text>
<text x="205.4" y="80.6">26</text>
<text x="205.4" y="83.4">25</text>
<text x="238.4" y="79.3">1</text>
<text x="241.1" y="83.9" transform="rotate(-90 241.1 83.9)">2</text>
<text x="243.9" y="83.9" transform="rotate(-90 243.9 83.9)">4</text>
<text x="246.5" y="79.3">3</text>
<text x="29.8" y="84.8">3</text>
<text x="29.8" y="88.9">6</text>
<text x="29.8" y="87.5">5</text>
<text x="29.8" y="86.1">4</text>
<text x="65.9" y="88.9">GND</text>
<text x="82.8" y="88.9">11</text>
<text x="83.5" y="84.8">5</text>
<text x="83.5" y="86.1">6</text>
<text x="95.6" y="84.8">7</text>
<text x="95.6" y="88.9">9</text>
<text x="214" y="87.5">GND</text>
<text x="13.5" y="93">9</text>
<text x="29.8" y="93">8</text>
<text x="29.8" y="90.2">7</text>
<text x="82.8" y="90.2">10</text>
<text x="82.8" y="94.3">13</text>
<text x="82.8" y="93">14</text>
<text x="95.6" y="93">12</text>
<text x="100.2" y="95.8">3V3IN</text>
<text x="140" y="94.4">GND</text>
<text x="164.3" y="95.6" transform="rotate(-90 164.3 95.6)">13</text>
<text x="167.1" y="95.6" transform="rotate(-90 167.1 95.6)">14</text>
<text x="169.8" y="95.6" transform="rotate(-90 169.8 95.6)">15</text>
<text x="172.6" y="95.6" transform="rotate(-90 172.6 95.6)">16</text>
<text x="175.3" y="95.6" transform="rotate(-90 175.3 95.6)">17</text>
<text x="178.1" y="95.6" transform="rotate(-90 178.1 95.6)">18</text>
<text x="180.8" y="95.6" transform="rotate(-90 180.8 95.6)">19</text>
<text x="183.5" y="95.6" transform="rotate(-90 183.5 95.6)">20</text>
<text x="186.3" y="95.6" transform="rotate(-90 186.3 95.6)">21</text>
<text x="189" y="95.6" transform="rotate(-90 189 95.6)">22</text>
<text x="191.8" y="95.6" transform="rotate(-90 191.8 95.6)">23</text>
<text x="194.5" y="95.6" transform="rotate(-90 194.5 95.6)">24</text>
<text x="246.9" y="90.3">GND</text>
<text x="15.1" y="101.1">GP3: INPUT ONLY</text>
<text x="15.1" y="99.7">GP2: NON-INTENAL PULL-UP</text>
<text x="34.3" y="97.1">GND</text>
<text x="82.8" y="99.8">15</text>
<text x="83.5" y="98.5">1</text>
<text x="95.6" y="99.8">8</text>
<text x="95.6" y="98.5">16</text>
<text x="78.2" y="105.4">GND</text>
<text x="100.2" y="105.4">GND</text>
<text x="166" y="105.4">GND</text>
<text x="171.5" y="105.4">GND</text>
<text x="22.9" y="109.2">3V3IN</text>
<text x="70" y="110.8">GND</text>
<text x="185.2" y="110.7">2012</text>
<text x="188" y="112.2">GND</text>
<text x="182.5" y="115">GND</text>
<text x="196.2" y="115">GND</text>
<text x="23.4" y="127.3">GND</text>
<text x="145.4" y="127.3">3V3A</text>
<text x="20.2" y="135.5">1</text>
<text x="20.2" y="136.9">2</text>
<text x="22.9" y="132.5">3V3IN</text>
<text x="204.1" y="142.3">1</text>
<text x="204.1" y="143.7">2</text>
<text x="23.4" y="149.3">GND</text>
<text x="204.1" y="145.1">3</text>
<text x="204.1" y="146.5">4</text>
<text x="204.1" y="147.8">5</text>
<text x="204.1" y="149.2">6</text>
<text x="196.2" y="152">3V3D</text>
<text x="204.1" y="150.6">7</text>
<text x="204.1" y="152">8</text>
<text x="204.1" y="154.7">9</text>
<text x="156.4" y="156.1">GND</text>
<text x="203.5" y="160.2">12</text>
<text x="203.5" y="158.8">11</text>
<text x="203.5" y="156.1">10</text>
<text x="215" y="157.4">15</text>
<text x="215" y="158.8">16</text>
<text x="203.5" y="162.9">13</text>
<text x="203.5" y="164.3">14</text>
<text x="197.5" y="171.2">CGND</text>
<text x="231.5" y="177.2" transform="rotate(-90 231.5 177.2)">1</text>
<text x="238.4" y="177.2" transform="rotate(-90 238.4 177.2)">1</text>
<text x="249.4" y="177.2" transform="rotate(-90 249.4 177.2)">1</text>
<text x="256.2" y="177.2" transform="rotate(-90 256.2 177.2)">1</text>
<text x="237.3" y="183.6">GND</text>
<text x="246.9" y="183.6">CGND</text>
<text x="153.7" y="187.7">GND</text>
<text x="192.1" y="189">GND</text>
<text x="197.5" y="186.1">4520(1808)</text>
<text x="205.8" y="189">CGND</text>
<text x="226.4" y="198.6">Title</text>
<text x="226.4" y="202.8">Size</text>
<text x="231.8" y="202.8">Document Number</text>
<text x="231.8" y="200">WIZ550io</text>
<text x="271.6" y="202.8">Rev</text>
<text x="226.4" y="206.9">Date:</text>
<text x="227.7" y="204.1">C</text>
<text x="231.8" y="204.1">&lt;Doc&gt;</text>
<text x="233.5" y="206.9">Wednesday, June 03, 2015</text>
<text x="253.8" y="206.9">Sheet</text>
<text x="260.6" y="206.9">1</text>
<text x="264.8" y="206.9">of</text>
<text x="268.9" y="206.9">1</text>
<text x="273" y="204.1">1.1</text>
</g>
<g font-size="1.2" fill="#000080">
<text x="142.7" y="8">R1</text>
<text x="146.8" y="8">10K</text>
<text x="20.6" y="16.2">L1</text>
<text x="20.6" y="17.6">HH-1M1608-121JT</text>
<text x="142.7" y="13.5">R3</text>
<text x="146.8" y="13.5">10K</text>
<text x="142.7" y="19">R5</text>
<text x="146.8" y="19">10K</text>
<text x="19.2" y="29.9">C1</text>
<text x="20.6" y="25.8">L2</text>
<text x="20.6" y="27.2">HH-1M1608-121JT</text>
<text x="181.1" y="29.9">R7</text>
<text x="183.8" y="29.9">R8</text>
<text x="186.6" y="29.9">R9</text>
<text x="189.3" y="29.9">R10 R11</text>
<text x="197" y="29.9">R12</text>
<text x="19.2" y="31.3">10uF/16V</text>
<text x="181.1" y="31.3">10K 10K 10K 10K 10K</text>
<text x="197" y="31.6">10K</text>
<text x="109.8" y="39.5">C3</text>
<text x="109.8" y="40.8">10uF/16V</text>
<text x="116.6" y="39.5">C4</text>
<text x="116.6" y="40.8">0.1uF</text>
<text x="122.1" y="39.5">C5</text>
<text x="122.1" y="40.8">0.1uF</text>
<text x="127.6" y="39.5">C6</text>
<text x="127.6" y="40.8">0.1uF</text>
<text x="133.1" y="39.5">C7</text>
<text x="133.1" y="40.8">0.1uF</text>
<text x="138.6" y="39.5">C2</text>
<text x="138.6" y="40.8">0.1uF</text>
<text x="144.1" y="39.5">C8</text>
<text x="144.1" y="40.8">0.1uF</text>
<text x="156" y="43.1">U1</text>
<text x="218.9" y="47.8">R13</text>
<text x="134.5" y="53.3">R16</text>
<text x="218.9" y="49.4">10K</text>
<text x="134.5" y="56">R17</text>
<text x="140" y="54.6">33R</text>
<text x="140" y="57.4">33R</text>
<text x="243.6" y="58.7">R14</text>
<text x="74.1" y="65.6">J2</text>
<text x="134.5" y="64.2">R18</text>
<text x="140" y="65.6">33R</text>
<text x="243.6" y="60.4">10K</text>
<text x="15.1" y="67">J1</text>
<text x="15.1" y="68.3">HEADER 8</text>
<text x="74.1" y="67">HEADER 6</text>
<text x="134.5" y="67">R19</text>
<text x="140" y="68.3">33R</text>
<text x="238.7" y="69.7">R15</text>
<text x="242.8" y="69.7">1M</text>
<text x="234.6" y="73.8">R23</text>
<text x="234.6" y="75.2">0R</text>
<text x="240.1" y="75.2">Y1</text>
<text x="240.1" y="76.6">25MHz</text>
<text x="26.2" y="78.8">U2</text>
<text x="35.7" y="80.7">C11</text>
<text x="39.8" y="80.7">0.1uF</text>
<text x="86" y="78.8">U3</text>
<text x="222.2" y="79.3">C9</text>
<text x="222.2" y="80.5">0.1uF</text>
<text x="229.1" y="79.3">C10</text>
<text x="229.1" y="80.5">10uF/16V</text>
<text x="233.2" y="83.4">C12</text>
<text x="249.7" y="83.4">C13</text>
<text x="143.5" y="86.2">R20</text>
<text x="143.5" y="87.8">12.4k 1%</text>
<text x="233.2" y="84.8">18pF</text>
<text x="249.7" y="84.7">18pF</text>
<text x="156.1" y="95">W5500</text>
<text x="21.3" y="96.3">PIC12F519</text>
<text x="102.9" y="98.5">C14</text>
<text x="107" y="98.5">0.1uF</text>
<text x="73.6" y="102.6">R21</text>
<text x="73.6" y="104.3">10K</text>
<text x="86.2" y="103.2">MC74VHC157DTR2G</text>
<text x="191.9" y="105.4">C15</text>
<text x="191.9" y="106.6">10nF</text>
<text x="199.7" y="106.7">R22</text>
<text x="9.6" y="113.6">TP1</text>
<text x="13.8" y="113.6">nMCLR_VPP</text>
<text x="185.2" y="108.1">C16</text>
<text x="185.2" y="109.3">4.7uF</text>
<text x="199.7" y="108.4">10K</text>
<text x="9.6" y="116.3">TP3</text>
<text x="9.6" y="117.7">TP4</text>
<text x="9.6" y="119.1">TP5</text>
<text x="9.6" y="115">TP2</text>
<text x="16.5" y="116.3">GND</text>
<text x="16.5" y="117.7">PDAT</text>
<text x="16.5" y="119.1">PCLK</text>
<text x="16.5" y="115">3V3IN</text>
<text x="15.1" y="131.4">J3</text>
<text x="148.2" y="135.6">R28</text>
<text x="148.2" y="136.9">49R9 1%</text>
<text x="155" y="135.6">R29</text>
<text x="155" y="136.9">49R9 1%</text>
<text x="161.9" y="135.6">R30</text>
<text x="161.9" y="136.9">10R 1%</text>
<text x="15.1" y="142.4">HEADER 2</text>
<text x="22" y="141">R47</text>
<text x="22" y="142.4">10K</text>
<text x="205.8" y="141">P1</text>
<text x="155" y="153.4">22nF</text>
<text x="156.4" y="152">C17</text>
<text x="188" y="154.7">R41</text>
<text x="192.1" y="154.7">330R</text>
<text x="160.5" y="161.6">R36</text>
<text x="161.9" y="158.9">6.8nF</text>
<text x="163.3" y="157.5">C18</text>
<text x="188" y="158.9">R39</text>
<text x="192.1" y="158.9">330R</text>
<text x="160.5" y="163">49R9 1%</text>
<text x="205.8" y="167.1">J1B1211CCD</text>
<text x="160.5" y="171.2">R40</text>
<text x="160.5" y="172.6">49R9 1%</text>
<text x="230.5" y="168.5">M1</text>
<text x="230.5" y="169.8">TH3.0</text>
<text x="237.3" y="168.5">M2</text>
<text x="237.3" y="169.8">TH3.0</text>
<text x="248.3" y="168.5">M3</text>
<text x="248.3" y="169.8">TH3.0</text>
<text x="255.2" y="168.5">M4</text>
<text x="255.2" y="169.8">TH3.0</text>
<text x="161.9" y="178.1">6.8nF</text>
<text x="163.3" y="176.7">C20</text>
<text x="198.9" y="178.8">C22</text>
<text x="149.5" y="183.6">10nF</text>
<text x="150.9" y="182.2">C21</text>
<text x="198.9" y="184.4">1nF/2kV</text>
</g>
<g font-size="1.2" fill="#f00">
<text x="153.9" y="8">PMODE0</text>
<text x="153.9" y="13.4">PMODE1</text>
<text x="153.9" y="18.9">PMODE2</text>
<text x="167.7" y="29.9">PMODE2</text>
<text x="164.9" y="32.6">PMODE0</text>
<text x="166.3" y="31.3">PMODE1</text>
<text x="180.8" y="39.5" transform="rotate(-90 180.8 39.5)">RSVD5</text>
<text x="183.6" y="39.5" transform="rotate(-90 183.6 39.5)">RSVD4</text>
<text x="186.3" y="39.5" transform="rotate(-90 186.3 39.5)">RSVD3</text>
<text x="189.1" y="39.5" transform="rotate(-90 189.1 39.5)">RSVD2</text>
<text x="191.8" y="39.5" transform="rotate(-90 191.8 39.5)">RSVD1</text>
<text x="196.3" y="36.8">W5500_nRST</text>
<text x="129.2" y="53.2">TX1_N</text>
<text x="144.3" y="53.2">TX_N</text>
<text x="219.8" y="53.2">INTn</text>
<text x="26.4" y="58.7">SCLK_B</text>
<text x="26.4" y="57.3">MISO_B</text>
<text x="26.4" y="56">MOSI_B</text>
<text x="46.9" y="57.3">nRST_FROM_EXT</text>
<text x="56.6" y="56">nRDY</text>
<text x="129.2" y="56">TX1_P</text>
<text x="144.3" y="56">TX_P</text>
<text x="221.1" y="58.7">MISO</text>
<text x="221.1" y="56">MOSI</text>
<text x="26.4" y="60.1">SCSn_B</text>
<text x="53.8" y="60.1">INTn</text>
<text x="129.2" y="64.2">RX1_N</text>
<text x="144.3" y="64.2">RX_N</text>
<text x="221.1" y="61.4">SCLK</text>
<text x="243.1" y="64.2">SCSn</text>
<text x="129.2" y="66.9">RX1_P</text>
<text x="144.3" y="66.9">RX_P</text>
<text x="217" y="66.9">XO</text>
<text x="217" y="69.7">XI</text>
<text x="141.6" y="77.9">EXRES1</text>
<text x="44.2" y="83.4">MOSI_A</text>
<text x="71.6" y="80.6">MOSI_A</text>
<text x="73" y="82">MOSI_B</text>
<text x="99.1" y="80.6">MOSI</text>
<text x="33.2" y="86.1">nMCLR_VPP</text>
<text x="33.2" y="88.9">ICSPCLK</text>
<text x="44.2" y="86.1">nRST_FROM_EXT</text>
<text x="44.2" y="88.9">MISO_A</text>
<text x="44.2" y="84.8">SCLK_A</text>
<text x="44.2" y="87.5">nRDY</text>
<text x="71.6" y="88.9">SCLK_A</text>
<text x="99.1" y="88.9">SCLK</text>
<text x="33.2" y="90.3">ICSPDAT</text>
<text x="44.2" y="90.3">W5500_nRST</text>
<text x="71.6" y="93">SCSn_A</text>
<text x="73" y="90.3">SCLK_B</text>
<text x="73" y="94.4">SCSn_B</text>
<text x="99.1" y="93">SCSn</text>
<text x="215.7" y="94.4">ACTLED</text>
<text x="66.2" y="98.5">nRDY</text>
<text x="189.1" y="99.9" transform="rotate(-90 189.1 99.9)">1V2O</text>
<text x="215.7" y="97.1">LINKLED</text>
<text x="183.6" y="105.3" transform="rotate(-90 183.6 105.3)">TOCAP</text>
<text x="29.1" y="113.6">nMCLR_VPP</text>
<text x="81.2" y="109.5">MISO_A</text>
<text x="82.6" y="112.2">MISO_B</text>
<text x="101.8" y="109.5">MISO</text>
<text x="29.1" y="117.7">ICSPDAT</text>
<text x="29.1" y="119.1">ICSPCLK</text>
<text x="29.1" y="136.9">SCSn_A</text>
<text x="141.6" y="142.4">TX1_P</text>
<text x="141.6" y="147.9">TX1_N</text>
<text x="181.4" y="154.7">ACTLED</text>
<text x="141.6" y="157.5">RX1_P</text>
<text x="169" y="157.5">RX2_P</text>
<text x="181" y="158.8">LINKLED</text>
<text x="141.6" y="176.7">RX1_N</text>
<text x="169" y="176.7">RX2_N</text>
</g>
<g font-size="1.2" fill="#004080">
<text x="168" y="46.4" transform="rotate(-90 168 46.4)">NC</text>
<text x="170.7" y="47.1" transform="rotate(-90 170.7 47.1)">NC1</text>
<text x="195.4" y="47.8" transform="rotate(-90 195.4 47.8)">RSTn</text>
<text x="165.2" y="48.9" transform="rotate(-90 165.2 48.9)">AGND3</text>
<text x="173.4" y="49.8" transform="rotate(-90 173.4 49.8)">PMODE0</text>
<text x="176.2" y="49.8" transform="rotate(-90 176.2 49.8)">PMODE1</text>
<text x="178.9" y="49.8" transform="rotate(-90 178.9 49.8)">PMODE2</text>
<text x="181.7" y="48.7" transform="rotate(-90 181.7 48.7)">RSVD6</text>
<text x="184.4" y="48.7" transform="rotate(-90 184.4 48.7)">RSVD1</text>
<text x="187.2" y="48.7" transform="rotate(-90 187.2 48.7)">RSVD2</text>
<text x="189.9" y="48.7" transform="rotate(-90 189.9 48.7)">RSVD3</text>
<text x="192.6" y="48" transform="rotate(-90 192.6 48)">RSVD</text>
<text x="155.7" y="54.1">TXN</text>
<text x="155.7" y="56.8">TXP</text>
<text x="155.7" y="59.6">AGND1</text>
<text x="200.6" y="59.6">MISO</text>
<text x="200.6" y="56.8">MOSI</text>
<text x="201.1" y="54.1">INTn</text>
<text x="155.7" y="62.3">AVDD1</text>
<text x="155.7" y="65">RXN</text>
<text x="200.5" y="65">SCSn</text>
<text x="200.5" y="62.3">SCLK</text>
<text x="155.7" y="67.8">RXP</text>
<text x="155.7" y="70.5">DNC</text>
<text x="198.7" y="70.5">XI/CLKIN</text>
<text x="202" y="67.8">XO</text>
<text x="155.7" y="73.3">AVDD2</text>
<text x="155.7" y="76">AGND2</text>
<text x="201" y="73.3">GND</text>
<text x="201.1" y="76">VDD</text>
<text x="25.6" y="81.5">VDD</text>
<text x="85.8" y="81.5">1A</text>
<text x="85.8" y="82.9">1B</text>
<text x="92.5" y="81.5">1Y</text>
<text x="155.7" y="78.8">EXRES1</text>
<text x="155.7" y="81.5">AVDD5</text>
<text x="198.7" y="81.5">DUPLED</text>
<text x="198.9" y="78.8">ACTLED</text>
<text x="18.1" y="84.2">GP5/OSC1/CLKIN</text>
<text x="19.1" y="87">GP3/MCLR/VPP</text>
<text x="20.1" y="89.7">GP1/ICSPCLK</text>
<text x="21.9" y="88.3">GP2/T0CKI</text>
<text x="22" y="85.6">GP4/OSC2</text>
<text x="85.8" y="85.6">2A</text>
<text x="85.8" y="87">2B</text>
<text x="85.8" y="89.7">3A</text>
<text x="92.5" y="85.6">2Y</text>
<text x="92.5" y="89.7">3Y</text>
<text x="155.7" y="84.2">NC3</text>
<text x="198.6" y="84.2">LINKLED</text>
<text x="15.8" y="93.9">EXPOSED</text>
<text x="20" y="91.1">GP0/ICSPDAT</text>
<text x="25.7" y="93.9">VSS</text>
<text x="85.8" y="91.1">3B</text>
<text x="85.8" y="95.2">4B</text>
<text x="85.8" y="93.9">4A</text>
<text x="92.5" y="93.9">4Y</text>
<text x="165.2" y="92.6" transform="rotate(-90 165.2 92.6)">NC2</text>
<text x="168" y="92.6" transform="rotate(-90 168 92.6)">AGND</text>
<text x="170.7" y="92.6" transform="rotate(-90 170.7 92.6)">AVDD</text>
<text x="173.4" y="92.6" transform="rotate(-90 173.4 92.6)">AGND5</text>
<text x="176.2" y="92.6" transform="rotate(-90 176.2 92.6)">AVDD3</text>
<text x="178.9" y="92.6" transform="rotate(-90 178.9 92.6)">VBG</text>
<text x="181.7" y="92.6" transform="rotate(-90 181.7 92.6)">AGND4</text>
<text x="184.4" y="92.6" transform="rotate(-90 184.4 92.6)">TOCAP</text>
<text x="187.2" y="92.6" transform="rotate(-90 187.2 92.6)">AVDD4</text>
<text x="189.9" y="92.6" transform="rotate(-90 189.9 92.6)">1V2O</text>
<text x="192.6" y="92.6" transform="rotate(-90 192.6 92.6)">RSVD5</text>
<text x="195.4" y="92.6" transform="rotate(-90 195.4 92.6)">SPDLED</text>
<text x="85.8" y="99.3">A/B</text>
<text x="85.8" y="100.7">G</text>
<text x="91.3" y="100.7">GND</text>
<text x="91.4" y="99.3">VCC</text>
<text x="206.5" y="143.2">TD+</text>
<text x="206.5" y="144.6">TCT</text>
<text x="206.5" y="146">TD-</text>
<text x="206.5" y="147.3">RD+</text>
<text x="206.5" y="148.7">RCT</text>
<text x="206.5" y="150.1">RD-</text>
<text x="206.5" y="151.4">NC</text>
<text x="206.5" y="152.8">GHs_GND</text>
<text x="206.5" y="155.6">GRN-</text>
<text x="206.5" y="161.1">YLW+</text>
<text x="206.5" y="159.7">YLW-</text>
<text x="206.5" y="156.9">GRN+</text>
<text x="210.8" y="158.3">MH1</text>
<text x="210.8" y="159.7">MH2</text>
<text x="206.5" y="163.8">CH_GND1</text>
<text x="206.5" y="165.2">CH_GND2</text>
</g>
<g font-size="1">
<text x="28.8" y="1">5</text>
<text x="83.7" y="1">4</text>
<text x="138.6" y="1">3</text>
<text x="193.4" y="1">2</text>
<text x="248.3" y="1">1</text>
<text x=".4" y="28">D</text>
<text x="276.1" y="28">D</text>
<text x=".4" y="79.4">C</text>
<text x="276.1" y="79.4">C</text>
<text x=".4" y="130.9">B</text>
<text x="276.1" y="130.9">B</text>
<text x=".4" y="182.3">A</text>
<text x="276.1" y="182.3">A</text>
<text x="28.8" y="208.2">5</text>
<text x="83.7" y="208.2">4</text>
<text x="138.6" y="208.2">3</text>
<text x="193.4" y="208.2">2</text>
<text x="248.3" y="208.2">1</text>
</g>
</svg>
